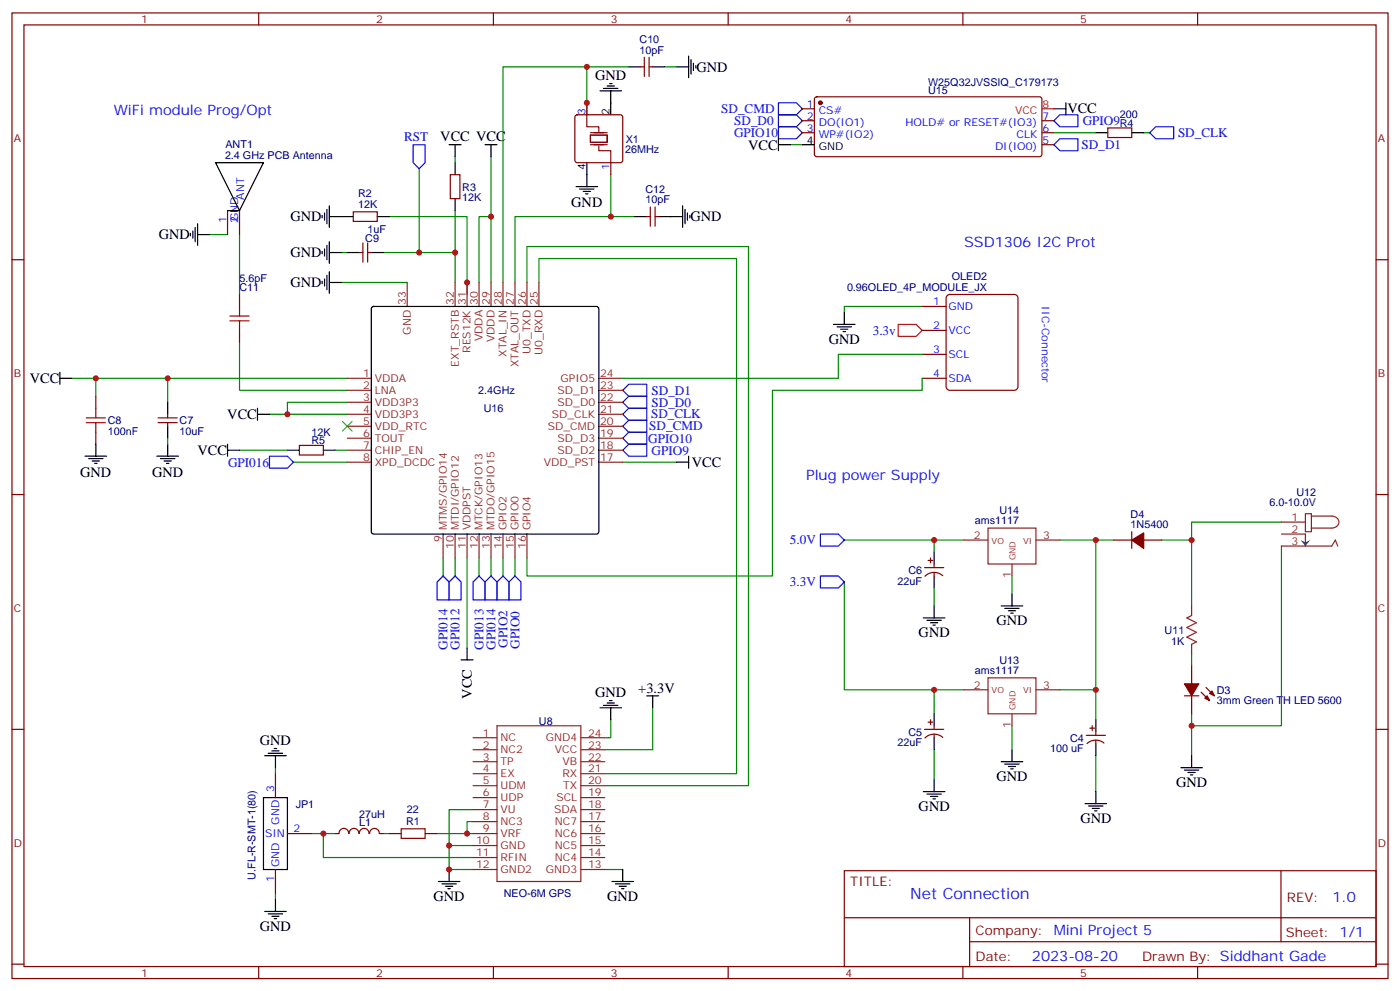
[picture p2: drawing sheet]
<svg xmlns="http://www.w3.org/2000/svg" width="412mm" height="292mm" viewBox="0 0 412 292" stroke-linecap="round" stroke-linejoin="round" font-family="sans-serif">
<g fill="none" stroke="#870000" stroke-width=".35">
<path d="M3.5 3.8h405.4v284.3h-405.4zM7.1 7.3h398.2v277.3h-398.2zM76.2 3.8v3.5M145.3 3.8v3.5M214.5 3.8v3.5M283.6 3.8v3.5M352.8 3.8v3.5M3.5 76.5h3.6M405.3 76.5h3.6M3.5 145.6h3.6M405.3 145.6h3.6M351 196.1v5.3"/>
<path d="M3.5 214.8h3.6M348.9 204.9h4.2M351 204.9v5.3M353.8 203.8l2.5 2.5M355.2 202.4l2.5 2.5M405.3 214.8h3.6M81.1 227.8v7.1M81.1 256v7.1M84.7 245.5h7M102.7 245.4a1.41 1.41 0 0 0-1.4-1.5 1.41 1.41 0 0 0-1.4 1.5l-1.1 .1M102.9 245.4a1.41 1.41 0 0 1 1.4-1.5 1.41 1.41 0 0 1 1.4 1.5M105.9 245.4a1.41 1.41 0 0 1 1.4-1.5 1.41 1.41 0 0 1 1.4 1.5"/>
<path d="M108.9 245.4a1.41 1.41 0 0 1 1.4-1.5 1.41 1.41 0 0 1 1.4 1.5M111.8 245.5h1.1M114.7 245.5h3.5M125.2 245.5h3.6M248.7 256.4h156.6v28.2h-156.6zM377.3 256.4v20.9M248.7 270.2h156.5M285.6 277.3h119.6M285.6 270.2v14.2M3.5 283.9h3.6M76.2 284.6v3.5M145.3 284.6v3.5"/>
<path d="M214.5 284.6v3.5M283.6 284.6v3.5M352.8 284.6v3.5M405.3 283.9h3.6"/>
</g>
<g fill="none" stroke="#008700" stroke-width=".35">
<path d="M248.7 159h26.5M284 159h-8.8v3.6M312.2 159h15.9M322.8 159v44.1M342.2 159h8.8v19.4M377.5 153.7h-26.5v5.3M248.7 171.4v31.7h26.5M275.2 173.1v5.3M298.1 169.6v5.3M377.5 160.8v52.9h-26.5M351 192.5v3.6M179.9 211.9v5.3h-1.7"/>
<path d="M192.3 208.4v12.4h-14.1M284 203.1h-8.8v7.1M298.1 213.7v7.1M312.2 203.1h10.6v8.8M351 210.2v12.3M81.1 226.1v1.7M139.3 238.4h-7v10.6M275.2 220.8v8.8M322.8 222.5v10.6M91.7 245.5h3.5M98.8 245.5h-3.6v7h44.1M112.9 245.5h1.8"/>
<path d="M128.8 245.5h8.8M139.3 241.9h-1.7v3.6h1.7M139.3 249h-7v7h7M178.2 256h5.2M81.1 263.1v1.8"/>
</g>
<g fill="none" stroke="#000" stroke-width=".35">
<path d="M275.2 178.4v3.6M294.9 178.4h6.4M296 179.1h4.2M297 179.8h2.2M298.1 174.9v3.5M272 182h6.3M273 182.7h4.3M274.1 183.4h2.1M274.8 184.1h.7M297.7 180.6h.7M176.7 208.4h6.4M177.8 207.7h4.2"/>
<path d="M178.9 207h2.1M179.6 206.3h.7M179.9 208.4v3.5M190.5 204.9h3.5M192.3 204.9v3.5M77.6 234.9h7.1v21.1h-7.1zM78 222.5h6.3M79 221.8h4.3M80.1 221.1h2.1M80.8 220.4h.7M81.1 222.5v3.6M272 233.1h6.3"/>
<path d="M273 233.8h4.3M274.1 234.5h2.1M274.8 235.2h.7M275.2 229.6v3.5M294.9 224.3h6.4M296 225h4.2M297 225.7h2.2M297.7 226.4h.7M298.1 220.8v3.5M319.6 236.6h6.4M320.7 237.3h4.2M321.7 238.1h2.1"/>
<path d="M322.4 238.8h.7M322.8 233.1v3.5M347.8 226.1h6.4M348.9 226.8h4.2M350 227.5h2.1M350.7 228.2h.7M351 222.5v3.6M129.1 259.6h6.4M132.3 256v3.6M180.3 259.6h6.3M183.4 256v3.6M78 268.4h6.3"/>
<path d="M79 269.1h4.3M80.1 269.8h2.1M80.8 270.5h.7M81.1 264.9v3.5M130.2 260.3h4.2M131.2 261h2.1M131.9 261.7h.7M181.3 260.3h4.3M182.4 261h2.1M183.1 261.7h.7"/>
</g>
<path d="M118.2 244.1h7v2.8h-7z" fill="none" stroke="#a10000" stroke-width=".35"/>
<g fill="none" stroke="#8c2424" stroke-width=".35">
<path d="M377.5 157.3h7v3.5M377.5 153.7h7M384.5 151.3h1.8v5.3h-1.8zM386.3 152h6a1.79 1.79 0 0 1 2.1 1.7 1.79 1.79 0 0 1-2.1 1.8h-6M351 178.4v2.9l-1.4 .7 2.8 1.4-2.8 1.4 2.8 1.4-2.8 1.4 2.8 1.4-1.4 .7v2.8M377.5 160.8h14.8l1-1.8 .8 1.8M139.3 217.2h7.1M146.4 213.7h24.7v45.9h-24.7zM171.1 217.2h7.1M139.3 227.8h7.1M139.3 220.8h7.1M139.3 234.9h7.1"/>
<path d="M139.3 238.4h7.1M139.3 224.3h7.1M139.3 231.4h7.1M171.1 227.8h7.1M171.1 220.8h7.1M171.1 234.9h7.1M171.1 238.4h7.1M171.1 224.3h7.1M171.1 231.4h7.1M139.3 249h7.1M139.3 256h7.1M139.3 241.9h7.1"/>
<path d="M139.3 252.5h7.1M139.3 245.5h7.1M171.1 249h7.1M171.1 256h7.1M171.1 241.9h7.1M171.1 252.5h7.1M171.1 245.5h7.1"/>
</g>
<path d="M241.7 157.3h5.2l1.8 1.7-1.8 1.8h-5.2zM241.7 169.6h5.2l1.8 1.8-1.8 1.7h-5.2z" fill="none" stroke="#00f" stroke-width=".35"/>
<g fill="#870000" stroke="#870000" stroke-width=".35">
<path d="M348.9 201.4h4.2l-2.1 3.5z"/>
<path d="M354.9 205.6l.7-.7 .7 1.4z"/>
<path d="M356.3 204.2l.7-.7 .7 1.4z"/>
</g>
<path d="M383.1 159l1.4 .7 1.4-.7-1.4 1.8z" fill="#333"/>
<g fill="none" stroke="#870000" stroke-width=".35">
<path d="M188.7 19.7h1.1M189.8 16.9v5.6M191.2 16.9v5.6M191.2 19.7h1.1M169.6 34l.4-.2h12.7l.5 .2 .2 .5v12.7l-.2 .5-.5 .2h-12.7l-.5-.2-.2-.5v-12.7zM172.9 30.3v3.5M236.4 32h3.5M236.4 35.6h3.5M236.4 39.1h3.5M240.1 28.7l.5-.2 65.9 .1 .4 .6v16.5l-.7 .4h-65.9l-.4-.7v-16.2zM306.9 35.6h3.5M306.9 39.1h3.5"/>
<path d="M326.3 37.7h7.1v2.8h-7.1zM132.6 51.4h2.9v7.1h-2.9zM179.9 47.9v3.5M306.9 42.6h3.5M67 62v7.1M70.6 62v7.1M104.1 62.4h7v2.8h-7zM105.8 74.4h1.1M106.9 71.5v5.7M108.3 71.5v5.7M108.3 74.4h1.1M190.5 63.8h1.1"/>
<path d="M191.6 61v5.6M193 61v5.6M193 63.8h1M70.6 86.7v3.5M70.6 97.3v3.5M271.6 97.3h7.1M271.6 90.2h7.1M278.9 87.1l.9-.4h19l.9 .4 .2 .7v26.1l-.5 .8-.6 .2h-19l-.9-.4-.2-.6v-26.1zM28.2 116.7v3.5M271.6 111.4h7.1M271.6 104.4h7.1M28.2 127.3v3.5"/>
<path d="M46.6 124.5h5.6M46.6 123h5.6M49.4 122v1M49.4 124.5v1M88.2 131.2h7v2.8h-7zM328.1 159h5.3M333.4 156.6v4.9M336.9 159h5.3M272.3 167.1h5.7M273.4 165h1.4M274.1 164.3v1.4M275.2 166.1v1"/>
<path d="M275.2 168.6v1M277.7 169.5a3.8 3.8 0 0 0-5.2 .2M272.3 214.8h5.7M273.4 212.7h1.4M274.1 211.9v1.5M275.2 213.7v1.1M275.2 216.2v1M277.7 217.2a3.8 3.8 0 0 0-5.2 .1M320 216.5h5.6M321 214.4h1.4M321.7 213.7v1.4M322.8 215.5v1"/>
<path d="M322.8 217.9v1.1M325.2 218.8a3.8 3.8 0 0 0-5 .2"/>
</g>
<g fill="none" stroke="#000" stroke-width=".35">
<path d="M185.2 19.7h3.5M192.3 19.7h3.5M199.3 19.7h3.5M202.8 16.5v6.4M203.6 17.6v4.2M204.3 18.6v2.1M205 19.3v.7M176.7 26.7h6.4M177.8 26h4.2M178.9 25.3h2.1M179.6 24.6h.7M179.9 26.7v7.1"/>
<path d="M310.4 32h3.6M314 30.3v3.5M322.8 39.1h3.5M333.4 39.1h3.5M63.5 47.9h14.1l-7 14.1zM132.3 42.6h3.5M134.1 42.6v3.5M134.1 47.9v3.5M134.1 58.5v3.5M142.9 42.6h3.5M144.6 42.6v3.5M169.7 55h6.3"/>
<path d="M170.7 55.7h4.3M171.8 56.4h2.1M172.5 57.1h.7M172.9 47.9v7.1M229.3 42.6h3.5M229.3 40.9v3.5M236.4 42.6h3.5M56.1 68.7v.7M56.8 68v2.1M57.5 67v4.2M58.2 69.1h3.5M58.2 65.9v6.3"/>
<path d="M67 62h3.6M94.9 63.4v.7M94.9 74v.7M95.6 62.7v2.1M95.6 73.3v2.1M96.3 61.7v4.2M96.3 72.2v4.3M97 74.4h3.5M97 60.6v6.4M97 71.2v6.3M97 63.8h7.1M102.3 74.4h3.5"/>
<path d="M109.4 74.4h3.5M111.1 63.8h3.6M187 63.8h3.5M194 63.8h7.1M201.1 60.6v6.4M201.8 61.7v4.2M202.5 62.7v2.1M203.2 63.4v.7M94.9 82.8v.7M95.6 82.1v2.1M96.3 81.1v4.2M97 80v6.4"/>
<path d="M97 83.2h3.5M109.6 90.4l.5-.2h65.6l.5 .2 .2 .5v65.7l-.2 .5-.5 .2h-65.6l-.5-.3-.2-.4v-65.7zM245.5 95.5h6.4M246.6 96.2h4.2M247.6 96.9h2.2M248.4 97.6h.7M248.7 92v3.5M17.6 111.4h3.6M17.6 109.6v3.6M49.4 118.5v3.5M25 134.3h6.4M26.1 135h4.2"/>
<path d="M27.2 135.7h2.1M27.9 136.5h.7M28.2 130.8v3.5M46.2 134.3h6.4M47.3 135h4.2M48.3 135.7h2.1M49 136.5h.7M49.4 125.5v3.5M49.4 130.8v3.5M67 132.6h3.6M67 130.8v3.5M75.8 122h3.6"/>
<path d="M75.8 120.2v3.6M84.7 132.6h3.5M95.2 132.6h3.6M199.3 136.1h3.5M202.8 134.3v3.6M275.2 162.6v3.5M275.2 169.6v3.5M135.8 194.3h3.5M137.6 190.8v3.5M275.2 210.2v3.5M275.2 217.2v3.6M322.8 211.9v3.6"/>
<path d="M322.8 219v3.5"/>
</g>
<g fill="#870000" stroke="#870000" stroke-width=".35">
<path d="M333.4 159l3.5-2.1v4.6z"/>
<circle cx="241.7" cy="30.3" r=".53"/>
</g>
<g fill="none" stroke="#8c2424" stroke-width=".35">
<path d="M119.9 83.2v7M134.1 83.2v7M137.6 83.2v7M141.1 83.2v7M144.6 83.2v7M148.2 83.2v7M151.7 83.2v7M155.2 83.2v7M158.7 83.2v7M102.3 118.5h7.1M102.3 111.4h7.1M102.3 114.9h7.1"/>
<path d="M176.4 118.5h7M176.4 111.4h7M176.4 114.9h7M102.3 136.1h7.1M102.3 122h7.1M102.3 129h7.1M102.3 125.5h7.1M102.3 132.6h7.1M176.4 136.1h7M176.4 122h7M176.4 129h7M176.4 125.5h7"/>
<path d="M176.4 132.6h7M130.5 157.3v7M134.1 157.3v7M137.6 157.3v7M141.1 157.3v7M144.6 157.3v7M148.2 157.3v7M151.7 157.3v7M155.2 157.3v7M284 159h7M291 155.5h14.2v10.6h-14.2zM305.2 159h7"/>
<path d="M298.1 166.1v3.5M291 199.6h14.2v10.6h-14.2zM284 203.1h7M298.1 210.2v3.5M305.2 203.1h7"/>
</g>
<g fill="none" stroke="#008700" stroke-width=".35">
<path d="M172.9 19.7v14.1M185.2 19.7h-37v63.5M195.8 19.7h3.5M310.4 39.1h12.4M336.9 39.1h1.8M123.5 49.7v24.7M134.1 46.1v1.8M144.6 46.1v37.1M179.9 51.4v12.4h-28.2v19.4M232.8 42.6h3.6M61.7 69.1h5.3M70.6 69.1v17.6"/>
<path d="M100.5 74.4h1.8M112.9 74.4h21.2M114.7 63.8h22.9v22.9M134.1 62v21.2M144.6 63.8h-3.5v19.4M179.9 63.8h7.1M100.5 83.2h19.4M155.2 83.2v-10.6h65.3v158.8h-42.3M158.7 83.2v-7.1h58.3v151.7h-38.8M271.6 90.2h-22.9v1.8M21.2 111.4h81.1M28.2 111.4v5.3"/>
<path d="M49.4 111.4v7.1M70.6 100.8v14.1h31.7M102.3 118.5h-17.6v3.5M271.6 111.4v3.5h-44.1v54.7h-72.3v-5.3M271.6 104.4h-24.7v7h-63.5M49.4 129v1.8M70.6 132.6h14.1M79.4 122h22.9M86.4 136.1h15.9M98.8 132.6h3.5M183.4 136.1h15.9M130.5 164.3v5.3"/>
<path d="M134.1 164.3v5.3M137.6 164.3v26.5M141.1 164.3v5.3M144.6 164.3v5.3M148.2 164.3v5.3M151.7 164.3v5.3"/>
</g>
<path d="M306.9 32h3.5M264.6 95.5h5.3l1.7 1.8-1.7 1.8h-5.3z" fill="none" stroke="#f00" stroke-width=".35"/>
<path d="M67.7 94.5h5.7M67.7 93.1h5.7M70.6 90.2v2.9M70.6 94.5v2.8M25.4 124.5h5.6M25.4 123h5.6M28.2 120.2v2.8M28.2 124.5v2.8" fill="none" stroke="#a10000" stroke-width=".35"/>
<path d="M100.9 124.1l2.8 2.8M103.7 124.1l-2.8 2.8" fill="none" stroke="#3c3" stroke-width=".35"/>
<g fill="none" stroke="#00f" stroke-width=".35">
<path d="M229.3 37.3h5.3l1.8 1.8-1.8 1.8h-5.3zM229.3 33.8h5.3l1.8 1.8-1.8 1.7h-5.3zM229.3 30.3h5.3l1.8 1.7-1.8 1.8h-5.3zM310.4 35.6l1.8-1.8h5.3v3.5h-5.3zM338.7 39.1l1.7-1.8h5.3v3.6h-5.3zM121.7 42.6h3.5v5.3l-1.7 1.8-1.8-1.8zM310.4 42.6l1.8-1.7h5.3v3.5h-5.3zM183.4 114.9l1.8-1.7h5.3v3.5h-5.3zM183.4 118.5l1.8-1.8h5.3v3.5h-5.3zM79.4 134.3h5.3l1.7 1.8-1.7 1.8h-5.3zM183.4 132.6l1.8-1.8h5.3v3.5h-5.3zM183.4 129l1.8-1.7h5.3v3.5h-5.3z"/>
<path d="M183.4 122l1.8-1.8h5.3v3.6h-5.3zM183.4 125.5l1.8-1.7h5.3v3.5h-5.3zM130.5 169.6l1.8 1.8v5.3h-3.5v-5.3zM134.1 169.6l1.7 1.8v5.3h-3.5v-5.3zM141.1 169.6l1.8 1.8v5.3h-3.6v-5.3zM144.6 169.6l1.8 1.8v5.3h-3.5v-5.3zM148.2 169.6l1.7 1.8v5.3h-3.5v-5.3zM151.7 169.6l1.8 1.8v5.3h-3.6v-5.3z"/>
</g>
<path d="M172.9 33.8v3.5h3.5v1.4M173.9 39.8h5v2.1h-5zM173.9 39.1h5M173.9 42.6h5M176.4 43v1.4h3.5v3.5" fill="none" stroke="#870012" stroke-width=".35"/>
<g fill="#c00">
<circle cx="137.6" cy="245.5" r=".88"/>
<circle cx="132.3" cy="249" r=".88"/>
<circle cx="132.3" cy="256" r=".88"/>
<circle cx="95.3" cy="245.5" r=".88"/>
<circle cx="275.2" cy="203.1" r=".88"/>
<circle cx="275.2" cy="159" r=".88"/>
<circle cx="351" cy="159" r=".88"/>
<circle cx="351" cy="213.7" r=".88"/>
<circle cx="322.8" cy="203.1" r=".88"/>
<circle cx="322.8" cy="159" r=".88"/>
<circle cx="28.2" cy="111.4" r=".88"/>
<circle cx="134.1" cy="74.4" r=".88"/>
<circle cx="179.9" cy="63.8" r=".88"/>
<circle cx="144.6" cy="63.8" r=".88"/>
<circle cx="123.5" cy="74.4" r=".88"/>
<circle cx="49.4" cy="111.4" r=".88"/>
<circle cx="137.6" cy="83.2" r=".88"/>
<circle cx="84.7" cy="122" r=".88"/>
<circle cx="172.9" cy="30.3" r=".88"/>
<circle cx="172.9" cy="19.7" r=".88"/>
</g>
<text font-size="4.6" fill="#00f" x="268.1" y="264.9">Net Connection</text>
<g font-size="4.2">
<text x="175.3" y="23.5">GND</text>
<text x="205.1" y="21.1">GND</text>
<text x="314.4" y="33.4">VCC</text>
<text x="129.7" y="41.5">VCC VCC</text>
<text x="220.4" y="44.1">VCC</text>
<text x="85.5" y="65.2">GND</text>
<text x="168.3" y="61">GND</text>
<text x="203.4" y="65.2">GND</text>
<text x="46.7" y="70.5">GND</text>
<text x="85.5" y="75.8">GND</text>
<text x="85.5" y="84.6">GND</text>
<text x="244.2" y="101.2">GND</text>
<text x="8.8" y="112.8">VCC</text>
<text x="67" y="123.4">VCC</text>
<text x="58.1" y="134">VCC</text>
<text x="203.8" y="137.5">VCC</text>
<text x="23.6" y="140.3">GND</text>
<text x="44.8" y="140.3">GND</text>
<text x="293.5" y="184.1">GND</text>
<text x="270.6" y="187.6">GND</text>
<text x="139" y="205.7" transform="rotate(-90 139 205.7)">VCC</text>
<text x="175.3" y="205.2">GND</text>
<text x="188" y="204.2">+3.3V</text>
<text x="76.6" y="219.3">GND</text>
<text x="293.5" y="229.9">GND</text>
<text x="346.5" y="231.7">GND</text>
<text x="270.6" y="238.8">GND</text>
<text x="318.2" y="242.3">GND</text>
<text x="127.7" y="265.2">GND</text>
<text x="178.9" y="265.2">GND</text>
<text x="76.6" y="274">GND</text>
</g>
<g font-size="4.2" fill="#00f">
<text x="33.5" y="33.8">WiFi module Prog/Opt</text>
<text x="284" y="72.6">SSD1306 I2C Prot</text>
<text x="237.4" y="141.4">Plug power Supply</text>
<text x="392.5" y="265.7">1.0</text>
<text x="310.4" y="275.4">Mini Project 5</text>
<text x="304" y="283">2023-08-20</text>
</g>
<g font-size="3.9" fill="#00f">
<text x="212.4" y="33.3">SD_CMD</text>
<text x="119" y="41.7">RST</text>
<text x="216.2" y="40.4">GPIO10</text>
<text x="216.3" y="36.8">SD_D0</text>
<text x="318.9" y="36.9">GPIO9</text>
<text x="347" y="40.3">SD_CLK</text>
<text x="318.6" y="43.9">SD_D1</text>
<text x="257.1" y="98.5">3.3v</text>
<text x="191.9" y="116.2">SD_D1</text>
<text x="191.9" y="119.7">SD_D0</text>
<text x="191.8" y="123.2">SD_CLK</text>
<text x="190.9" y="130.4">GPIO10</text>
<text x="191.3" y="126.8">SD_CMD</text>
<text x="67.2" y="137.4">GPI016</text>
<text x="191.9" y="133.9">GPIO9</text>
<text x="232.7" y="160.3">5.0V</text>
<text x="232.7" y="172.6">3.3V</text>
<text x="131.8" y="191.3" transform="rotate(-90 131.8 191.3)">GPI014</text>
<text x="135.4" y="191.3" transform="rotate(-90 135.4 191.3)">GPI012</text>
<text x="142.4" y="191.3" transform="rotate(-90 142.4 191.3)">GPI013</text>
<text x="145.9" y="191.3" transform="rotate(-90 145.9 191.3)">GPI014</text>
<text x="149.5" y="190.7" transform="rotate(-90 149.5 190.7)">GPIO2</text>
<text x="153" y="191" transform="rotate(-90 153 191)">GPIO0</text>
</g>
<g font-size="3.9" fill="#800">
<text x="250.5" y="261">TITLE:</text>
<text x="379.1" y="265.7">REV:</text>
<text x="287.4" y="275.2">Company:</text>
<text x="378.7" y="275.8">Sheet: 1/1</text>
<text x="287.4" y="282.9">Date:</text>
<text x="336.4" y="282.9">Drawn By: Siddhant Gade</text>
</g>
<g font-size="3.2" fill="#800">
<text x="41.6" y="6.8">1</text>
<text x="110.8" y="6.8">2</text>
<text x="179.9" y="6.8">3</text>
<text x="249.1" y="6.8">4</text>
<text x="318.2" y="6.8">5</text>
<text x="4.1" y="41.9">A</text>
<text x="405.9" y="41.9">A</text>
<text x="4.1" y="111.1">B</text>
<text x="405.9" y="111.1">B</text>
<text x="4.1" y="180.2">C</text>
<text x="405.9" y="180.2">C</text>
<text x="4.1" y="249.3">D</text>
<text x="405.9" y="249.3">D</text>
<text x="41.6" y="287.6">1</text>
<text x="110.8" y="287.6">2</text>
<text x="179.9" y="287.6">3</text>
<text x="249.1" y="287.6">4</text>
<text x="318.2" y="287.6">5</text>
</g>
<g font-size="3.2" fill="#000080">
<text x="188.4" y="15.8">10pF</text>
<text x="188.4" y="12.7">C10</text>
<text x="273.4" y="25.3">W25Q32JVSSIQ_C179173</text>
<text x="273.4" y="27.8">U15</text>
<text x="329.8" y="34.9">200</text>
<text x="184.3" y="42">X1</text>
<text x="329.8" y="37.3">R4</text>
<text x="66.3" y="46.8">2.4 GHz PCB Antenna</text>
<text x="66.4" y="43.7">ANT1</text>
<text x="184.1" y="45.2">26MHz</text>
<text x="105.5" y="58.1">R2</text>
<text x="136.2" y="59.3">12K</text>
<text x="136.2" y="56.1">R3</text>
<text x="190.2" y="59.9">10pF</text>
<text x="190.2" y="56.7">C12</text>
<text x="105.5" y="61.3">12K</text>
<text x="107.6" y="71.2">C9</text>
<text x="108.3" y="68.5">1uF</text>
<text x="70.6" y="83.2">5.6pF</text>
<text x="280.4" y="82.5">OLED2</text>
<text x="70.6" y="85.7">C11</text>
<text x="249.5" y="85.6">0.96OLED_4P_MODULE_JX</text>
<text x="140.9" y="116.1">2.4GHz</text>
<text x="31.7" y="124.9">C8</text>
<text x="52.9" y="124.9">C7</text>
<text x="142.5" y="121.4">U16</text>
<text x="31.7" y="128.1">100nF</text>
<text x="52.9" y="128.1">10uF</text>
<text x="91.7" y="128.3">12K</text>
<text x="91.7" y="130.8">R5</text>
<text x="373.9" y="149.1">6.0-10.0V</text>
<text x="381.9" y="146">U12</text>
<text x="287.1" y="154.4">ams1117</text>
<text x="294.4" y="151.3">U14</text>
<text x="333" y="155.5">1N5400</text>
<text x="333" y="152.4">D4</text>
<text x="264.4" y="172.2">22uF</text>
<text x="267.6" y="169.1">C6</text>
<text x="343.1" y="186.6">U11</text>
<text x="345" y="189.8">1K</text>
<text x="294.4" y="195.4">U13</text>
<text x="287.1" y="198.5">ams1117</text>
<text x="358.4" y="207.4">3mm Green TH LED 5600</text>
<text x="358.4" y="204.3">D3</text>
<text x="158.7" y="213.4">U8</text>
<text x="264.4" y="219.8">22uF</text>
<text x="267.6" y="216.7">C5</text>
<text x="309.4" y="221.5">100 uF</text>
<text x="315.2" y="218.5">C4</text>
<text x="87.1" y="237.8">JP1</text>
<text x="119.9" y="239.5">22</text>
<text x="105.8" y="240.9">27uH</text>
<text x="105.8" y="243.3">L1</text>
<text x="119.6" y="243">R1</text>
<text x="75.3" y="259.1" transform="rotate(-90 75.3 259.1)">U.FL-R-SMT-1(80)</text>
<text x="148.4" y="264.2">NEO-6M GPS</text>
</g>
<g font-size="3.2" fill="#00f">
<text x="172.5" y="33.8" transform="rotate(-90 172.5 33.8)">3</text>
<text x="237.7" y="31.7">1</text>
<text x="237.7" y="35.2">2</text>
<text x="241.2" y="33.4">CS#</text>
<text x="307.1" y="35.2">7</text>
<text x="237.7" y="38.7">3</text>
<text x="241.2" y="37">DO(IO1)</text>
<text x="241.2" y="40.5">WP#(IO2)</text>
<text x="266.7" y="37">HOLD# or RESET#(IO3)</text>
<text x="299.4" y="40.5">CLK</text>
<text x="307.1" y="38.7">6</text>
<text x="293.1" y="44">DI(IO0)</text>
<text x="307.1" y="42.3">5</text>
<text x="179.6" y="49.9" transform="rotate(-90 179.6 49.9)">1</text>
<text x="72" y="58.8" transform="rotate(-90 72 58.8)">ANT</text>
<text x="66.7" y="65.8" transform="rotate(-90 66.7 65.8)">1</text>
<text x="70.2" y="65.8" transform="rotate(-90 70.2 65.8)">2</text>
<text x="70.2" y="65.2" transform="rotate(-90 70.2 65.2)">GND</text>
<text x="274.9" y="89.9">1</text>
<text x="279.4" y="91.3">GND</text>
<text x="306.9" y="90.2" transform="rotate(90 306.9 90.2)">IIC-Connector</text>
<text x="274.9" y="96.9">2</text>
<text x="279.4" y="98.4">VCC</text>
<text x="274.9" y="104">3</text>
<text x="279.4" y="105.4">SCL</text>
<text x="274.9" y="111.1">4</text>
<text x="279.4" y="112.5">SDA</text>
<text x="80.8" y="233.1" transform="rotate(-90 80.8 233.1)">3</text>
<text x="82.2" y="242.9" transform="rotate(-90 82.2 242.9)">GND</text>
<text x="86.4" y="245.1">2</text>
<text x="78.1" y="246.5">SIN</text>
<text x="82.2" y="255.3" transform="rotate(-90 82.2 255.3)">GND</text>
<text x="80.8" y="259.8" transform="rotate(-90 80.8 259.8)">1</text>
</g>
<g font-size="3.2">
<text x="179.6" y="33.8" transform="rotate(-90 179.6 33.8)">2</text>
<text x="237.7" y="42.3">4</text>
<text x="241.2" y="44">GND</text>
<text x="172.5" y="49.9" transform="rotate(-90 172.5 49.9)">4</text>
</g>
<g font-size="3.2" fill="#f00">
<text x="299" y="33.4">VCC</text>
<text x="307.1" y="31.7">8</text>
</g>
<g font-size="3.2" fill="#8d2323">
<text x="119.6" y="89.9" transform="rotate(-90 119.6 89.9)">33</text>
<text x="133.7" y="89.9" transform="rotate(-90 133.7 89.9)">32</text>
<text x="137.2" y="89.9" transform="rotate(-90 137.2 89.9)">31</text>
<text x="140.8" y="89.9" transform="rotate(-90 140.8 89.9)">30</text>
<text x="144.3" y="89.9" transform="rotate(-90 144.3 89.9)">29</text>
<text x="147.8" y="89.9" transform="rotate(-90 147.8 89.9)">28</text>
<text x="151.3" y="89.9" transform="rotate(-90 151.3 89.9)">27</text>
<text x="154.9" y="89.9" transform="rotate(-90 154.9 89.9)">26</text>
<text x="158.4" y="89.9" transform="rotate(-90 158.4 89.9)">25</text>
<text x="121" y="98.6" transform="rotate(-90 121 98.6)">GND</text>
<text x="142.2" y="100.5" transform="rotate(-90 142.2 100.5)">VDDA</text>
<text x="145.7" y="100.8" transform="rotate(-90 145.7 100.8)">VDDD</text>
<text x="135.1" y="108" transform="rotate(-90 135.1 108)">EXT_RSTB</text>
<text x="138.6" y="103.9" transform="rotate(-90 138.6 103.9)">RES12K</text>
<text x="149.2" y="105.1" transform="rotate(-90 149.2 105.1)">XTAL_IN</text>
<text x="156.3" y="104.2" transform="rotate(-90 156.3 104.2)">U0_TXD</text>
<text x="159.8" y="104.5" transform="rotate(-90 159.8 104.5)">U0_RXD</text>
<text x="107" y="111.1">1</text>
<text x="110.4" y="112.5">VDDA</text>
<text x="152.8" y="108.2" transform="rotate(-90 152.8 108.2)">XTAL_OUT</text>
<text x="165.1" y="112.5">GPIO5</text>
<text x="176.7" y="111.1">24</text>
<text x="107" y="118.1">3</text>
<text x="107" y="114.6">2</text>
<text x="110.4" y="119.5">VDD3P3</text>
<text x="110.4" y="116">LNA</text>
<text x="164.2" y="116">SD_D1</text>
<text x="164.2" y="119.5">SD_D0</text>
<text x="176.7" y="114.6">23</text>
<text x="176.7" y="118.1">22</text>
<text x="107" y="121.6">4</text>
<text x="107" y="125.2">5</text>
<text x="110.4" y="123">VDD3P3</text>
<text x="162.5" y="123">SD_CLK</text>
<text x="176.7" y="121.6">21</text>
<text x="176.7" y="125.2">20</text>
<text x="107" y="128.7">6</text>
<text x="110.4" y="130.1">TOUT</text>
<text x="110.4" y="126.6">VDD_RTC</text>
<text x="161.4" y="126.6">SD_CMD</text>
<text x="164.2" y="130.1">SD_D3</text>
<text x="176.7" y="128.7">19</text>
<text x="107" y="135.7">8</text>
<text x="107" y="132.2">7</text>
<text x="110.4" y="137.2">XPD_DCDC</text>
<text x="110.4" y="133.6">CHIP_EN</text>
<text x="160.2" y="137.2">VDD_PST</text>
<text x="164.2" y="133.6">SD_D2</text>
<text x="176.7" y="132.2">18</text>
<text x="176.7" y="135.7">17</text>
<text x="380.4" y="153.4">1</text>
<text x="130.2" y="159.6" transform="rotate(-90 130.2 159.6)">9</text>
<text x="131.6" y="156.2" transform="rotate(-90 131.6 156.2)">MTMS/GPIO14</text>
<text x="133.7" y="161.7" transform="rotate(-90 133.7 161.7)">10</text>
<text x="135.1" y="156.2" transform="rotate(-90 135.1 156.2)">MTDI/GPIO12</text>
<text x="137.2" y="161.7" transform="rotate(-90 137.2 161.7)">11</text>
<text x="138.6" y="156.2" transform="rotate(-90 138.6 156.2)">VDDPST</text>
<text x="140.8" y="161.7" transform="rotate(-90 140.8 161.7)">12</text>
<text x="142.2" y="156.2" transform="rotate(-90 142.2 156.2)">MTCK/GPIO13</text>
<text x="144.3" y="161.7" transform="rotate(-90 144.3 161.7)">13</text>
<text x="145.7" y="156.2" transform="rotate(-90 145.7 156.2)">MTDO/GPIO15</text>
<text x="147.8" y="161.7" transform="rotate(-90 147.8 161.7)">14</text>
<text x="149.2" y="156.2" transform="rotate(-90 149.2 156.2)">GPIO2</text>
<text x="151.3" y="161.7" transform="rotate(-90 151.3 161.7)">15</text>
<text x="152.8" y="156.2" transform="rotate(-90 152.8 156.2)">GPIO0</text>
<text x="154.9" y="161.7" transform="rotate(-90 154.9 161.7)">16</text>
<text x="156.3" y="156.2" transform="rotate(-90 156.3 156.2)">GPIO4</text>
<text x="286.9" y="158.7">2</text>
<text x="307.3" y="158.7">3</text>
<text x="380.4" y="156.9">2</text>
<text x="380.4" y="160.4">3</text>
<text x="297.7" y="170.2" transform="rotate(-90 297.7 170.2)">1</text>
<text x="286.9" y="202.8">2</text>
<text x="307.3" y="202.8">3</text>
<text x="297.7" y="214.3" transform="rotate(-90 297.7 214.3)">1</text>
<text x="142.3" y="216.9">1</text>
<text x="142.3" y="220.4">2</text>
<text x="147.5" y="218.3">NC</text>
<text x="147.5" y="221.8">NC2</text>
<text x="160.7" y="218.3">GND4</text>
<text x="163.4" y="221.8">VCC</text>
<text x="173.2" y="216.9">24</text>
<text x="173.2" y="220.4">23</text>
<text x="142.3" y="227.5">4</text>
<text x="142.3" y="223.9">3</text>
<text x="147.5" y="225.4">TP</text>
<text x="165.7" y="225.4">VB</text>
<text x="173.2" y="227.5">21</text>
<text x="173.2" y="223.9">22</text>
<text x="142.3" y="231">5</text>
<text x="147.5" y="228.9">EX</text>
<text x="147.5" y="232.4">UDM</text>
<text x="165.7" y="228.9">RX</text>
<text x="165.9" y="232.4">TX</text>
<text x="173.2" y="231">20</text>
<text x="142.3" y="234.5">6</text>
<text x="142.3" y="238.1">7</text>
<text x="147.5" y="235.9">UDP</text>
<text x="147.5" y="239.5">VU</text>
<text x="163.3" y="239.5">SDA</text>
<text x="163.9" y="235.9">SCL</text>
<text x="173.2" y="234.5">19</text>
<text x="173.2" y="238.1">18</text>
<text x="142.3" y="241.6">8</text>
<text x="142.3" y="245.1">9</text>
<text x="147.5" y="243">NC3</text>
<text x="163.4" y="243">NC7</text>
<text x="173.2" y="245.1">16</text>
<text x="173.2" y="241.6">17</text>
<text x="140.3" y="248.6">10</text>
<text x="147.5" y="250">GND</text>
<text x="147.5" y="246.5">VRF</text>
<text x="163.4" y="250">NC5</text>
<text x="163.4" y="246.5">NC6</text>
<text x="173.2" y="248.6">15</text>
<text x="140.3" y="255.7">12</text>
<text x="140.3" y="252.2">11</text>
<text x="147.5" y="257.1">GND2</text>
<text x="147.5" y="253.6">RFIN</text>
<text x="160.7" y="257.1">GND3</text>
<text x="163.4" y="253.6">NC4</text>
<text x="173.2" y="255.7">13</text>
<text x="173.2" y="252.2">14</text>
</g>
<g font-size="2.5" fill="#8d2323">
<text x="292.1" y="160.1">VO</text>
<text x="301.4" y="160.1">VI</text>
<text x="299.2" y="165" transform="rotate(-90 299.2 165)">GND</text>
<text x="292.1" y="204.2">VO</text>
<text x="299.2" y="209.1" transform="rotate(-90 299.2 209.1)">GND</text>
<text x="301.4" y="204.2">VI</text>
</g>
</svg>
